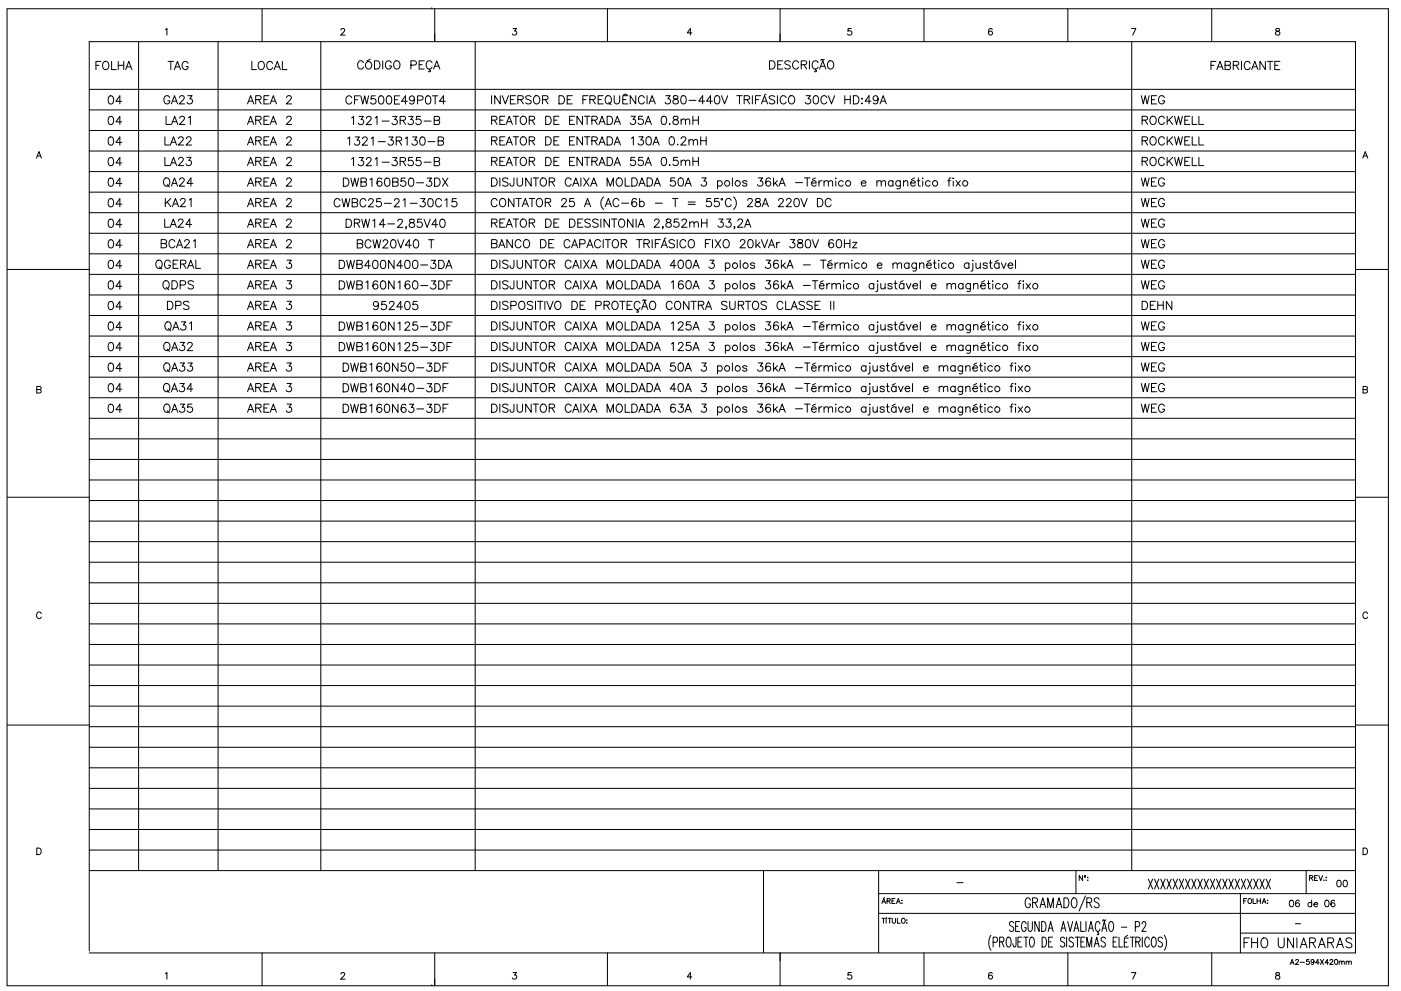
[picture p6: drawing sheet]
<svg xmlns="http://www.w3.org/2000/svg" width="594mm" height="420mm" viewBox="0 0 594 420" stroke-linecap="round" stroke-linejoin="round" font-family="sans-serif">
<!-- layer: 0 -->
<g fill="none" stroke="#000" stroke-width=".42">
<path d="M3 3.7h585.7v414.2h-585.7zM58.8 17.7v351.4M70.1 12.6l.7-.5v2.8M92.5 17.7v351.4M111.1 3.7v14M136 17.7v351.4M144.6 12.8l.2-.6 .8-.1 .6 .8-1.8 2h1.9M183.1 3.7h.1M184.3 3.7v14M201.5 17.7v351.4M217.5 12.1h1.5l-.8 1.1a.93 .93 0 0 1 .7 1.5 .93 .93 0 0 1-1.6-.3M257.6 3.7v14"/>
<path d="M293.4 13.9h-2l1.3-1.8v2.8M330.8 3.7v14M361 12.1h-1.3l-.2 1.2a.99 .99 0 0 1 1.5 0 .99 .99 0 0 1-.2 1.4 .99 .99 0 0 1-1.4-.3M391.8 3.7v14M420.8 12.5l-.2-.3a.89 .89 0 0 0-1.3 .4v1.9a.86 .86 0 0 0 1.4 .1 .86 .86 0 0 0-.4-1.4 .86 .86 0 0 0-1.1 .7M452.8 3.7v14M479.8 12.1h1.9l-1.4 2.8M479.9 17.7v351.4M513.8 3.7v14M541.1 12.2v.8l1.2 .4 .4 .5a.93 .93 0 0 1-.9 1 .93 .93 0 0 1-.9-1l1.7-1.1-.2-.6zM37.8 37.9h537M326.3 25.8h1.2a1.86 1.86 0 0 1 1.2 1.7 1.86 1.86 0 0 1-1.2 1.8h-1.2z"/>
<path d="M329.8 27.4h1.3M331.9 25.8h-2.1v3.5h2.1M335.1 26.3a1.31 1.31 0 0 0-1.3-.6 1.31 1.31 0 0 0-1 .9l.3 .5 1.7 .7 .3 1a1.52 1.52 0 0 1-2.3 0M338.6 26.6a1.29 1.29 0 0 0-1.5-.8 1.29 1.29 0 0 0-1 1.3v.8a1.29 1.29 0 0 0 1 1.4 1.29 1.29 0 0 0 1.5-.9M339.7 27.4l2-.1 .4-.5-.2-.7-.7-.3h-1.5v3.5M340.9 27.4l1.2 1.9M343.2 25.8v3.5M345.7 29.3v.5h.4l.1 .5h-.8M346.9 26.6a1.28 1.28 0 0 0-1.5-.8 1.28 1.28 0 0 0-1 1.3v.8a1.28 1.28 0 0 0 1 1.4 1.28 1.28 0 0 0 1.5-.9M347.5 29.3l1.4-3.5 1.3 3.5M348 28.1h1.7M348.2 25.3h.5"/>
<path d="M348.2 25.3l-.2 .3M349.5 25.1l-.3 .4-.5-.2M351.5 25.9a1.74 1.74 0 0 1 2.1 1.2 1.74 1.74 0 0 1-1.1 2.2 1.82 1.82 0 0 1-1.7-1.3 1.82 1.82 0 0 1 .7-2.1zM37.8 46.6h537M37.8 55.3h537M15.5 67.1l1-2.8 1.1 2.8M15.9 66.1h1.3M37.8 64h537M37.8 72.7h537M208.5 75.4h1.1a1.86 1.86 0 0 1 1.2 1.8 1.86 1.86 0 0 1-1.2 1.7h-1.1zM212 75.4v3.5M215.4 75.9a1.31 1.31 0 0 0-1.2-.5 1.31 1.31 0 0 0-1.1 .9l.3 .5 1.7 .6 .3 1a1.52 1.52 0 0 1-2.3 0"/>
<path d="M217.9 75.4l-.1 3.2-.5 .3-.7-.1-.3-1M219.3 75.4v2.5a1.18 1.18 0 0 0 1.1 1 1.18 1.18 0 0 0 1.2-1v-2.5M225.2 75.4v3.5l-2.3-3.5v3.5M226.1 75.4h2.3M227.2 75.4v3.5M229.4 75.9a1.29 1.29 0 0 1 1.5-.4 1.29 1.29 0 0 1 .8 1.3v.8a1.33 1.33 0 0 1-1.3 1.4 1.33 1.33 0 0 1-1.3-1.4zM232.9 77.1l2-.2 .3-.5-.2-.6-.6-.4h-1.5v3.5M234 77.1l1.2 1.8M242.2 76.3a1.28 1.28 0 0 0-1.5-.9 1.28 1.28 0 0 0-1 1.4v.8a1.28 1.28 0 0 0 1 1.3 1.28 1.28 0 0 0 1.5-.8M242.8 78.9l1.4-3.5 1.3 3.5M243.3 77.8h1.7M246.3 75.4v3.5"/>
<path d="M247.5 75.4l2.3 3.5M249.8 75.4l-2.3 3.5M250.5 78.9l1.3-3.5 1.3 3.5M251 77.8h1.6M257.4 78.9v-3.5l1.4 3.5 1.3-3.5v3.5M261.9 75.6a1.74 1.74 0 0 1 2.1 1.2 1.74 1.74 0 0 1-1.1 2.1 1.82 1.82 0 0 1-1.7-1.3 1.82 1.82 0 0 1 .7-2zM265.1 75.4v3.5h2M267.9 75.4h1.2a1.86 1.86 0 0 1 1.2 1.8 1.86 1.86 0 0 1-1.2 1.7h-1.2zM270.9 78.9l1.3-3.5 1.4 3.5M271.4 77.8h1.7M274.4 75.4h1.1a1.86 1.86 0 0 1 1.3 1.8 1.86 1.86 0 0 1-1.3 1.7h-1.1zM277.4 78.9l1.3-3.5 1.3 3.5"/>
<path d="M277.9 77.8h1.6M286.2 75.4h-1.7l-.2 1.5a1.23 1.23 0 0 1 1.9 0 1.23 1.23 0 0 1-.2 1.8 1.23 1.23 0 0 1-1.8-.4M288 75.6a1.15 1.15 0 0 1 1.7 .5 1.76 1.76 0 0 1-1.2 2.8 2.23 2.23 0 0 1-.5-3.3zM290.5 78.9l1.3-3.5 1.3 3.5M291 77.8h1.6M297.6 75.4h1.8l-.9 1.4a1.16 1.16 0 0 1 .8 1.8 1.16 1.16 0 0 1-2-.3M304.3 77.1a1.11 1.11 0 0 1 1.6-.2 1.11 1.11 0 0 1 0 1.7 1.11 1.11 0 0 1-1.6-.2M304.3 76.6v3.5M310.6 75.4v3.5M316.7 77.1a1.06 1.06 0 0 0-1.8 0l.5 .5 1.2 .3 .1 .5a1.06 1.06 0 0 1-1.8 0M321.5 75.4h1.9l-1 1.4a1.16 1.16 0 0 1 .8 1.8 1.16 1.16 0 0 1-2-.3M326.7 75.9a1 1 0 0 0-1-.5 1 1 0 0 0-.8 .7 2.03 2.03 0 0 0 .8 2.8 1.08 1.08 0 0 0 1.1-1 1.08 1.08 0 0 0-.9-1.1 1.08 1.08 0 0 0-1.2 1"/>
<path d="M328 75.4v3.5M328.7 77.6l1.1 1.3M329.7 76.6l-1.7 1.7M330.3 78.9l1.4-3.5 1.3 3.5M330.8 77.8h1.7M337.3 77.4h3M341.1 75.4h2.4M342.3 75.4v3.5M344.1 77.6h2a1.12 1.12 0 0 0-1.2-.9 1.12 1.12 0 0 0-1 1.1 1.12 1.12 0 0 0 1 1.1l1.2-.5M345.8 75.4l-1.4 .7M347.3 76.6v2.3M348.6 76.6a1.11 1.11 0 0 0-1.3 1"/>
<path d="M349.4 77.3l.9-.7 .8 .2 .2 2.1M349.4 76.6v2.3M351.3 77.3l.8-.7 .8 .2 .2 2.1M354.2 75.6h.4zM354.4 76.8v2.1M357.6 77.1a1.11 1.11 0 0 0-1.7-.2 1.11 1.11 0 0 0 0 1.7 1.11 1.11 0 0 0 1.7-.2M365.2 77.6h2a1.07 1.07 0 0 0-1.5-.9 1.07 1.07 0 0 0-.3 1.7 1.06 1.06 0 0 0 1.8 0M371.8 77.3l.9-.7 .8 .2 .2 2.1M371.8 76.6v2.3M373.7 77.3l.8-.7 .8 .2 .2 2.1M378.6 77.1a1.11 1.11 0 0 0-1.6-.2 1.11 1.11 0 0 0 0 1.7 1.11 1.11 0 0 0 1.6-.2M378.6 76.6v2.3"/>
<path d="M381.8 76.6v2.7a.91 .91 0 0 1-.5 .7 .91 .91 0 0 1-1-.1M381.8 77.1a1.11 1.11 0 0 0-1.6-.2 1.11 1.11 0 0 0 0 1.7 1.11 1.11 0 0 0 1.6-.2M383.1 77.3l.9-.7 .8 .2 .2 2.1M383.1 76.6v2.3M386.1 77.6h2a1.12 1.12 0 0 0-1.2-.9 1.12 1.12 0 0 0-1 1.1 1.12 1.12 0 0 0 1.1 1.1l1.1-.5M387.8 75.4l-1.3 .7M388.9 76.6h1.2M389.4 75.4v2.9l.2 .5 .7 .1M391.1 75.6h.3zM391.3 76.8v2.1M394.4 77.1a1.11 1.11 0 0 0-1.6-.2 1.11 1.11 0 0 0 0 1.7 1.11 1.11 0 0 0 1.6-.2M401.9 76.6h1.1"/>
<path d="M403.2 75.4l-.6 .2-.2 .5v2.8M404.2 75.4v.4zM404.2 76.8v2.1M405.4 76.6l1.8 2.3M407.2 76.6l-1.8 2.3M577.9 67.1l1-2.8 1.1 2.8M578.3 66.1h1.3M37.8 81.5h537M37.8 90.2h537M37.8 98.9h537M210.8 85a1.28 1.28 0 0 0-1.5-.9 1.28 1.28 0 0 0-1 1.4v.8a1.28 1.28 0 0 0 1 1.3 1.28 1.28 0 0 0 1.5-.8M212.1 84.6a1.28 1.28 0 0 1 1.5-.4 1.28 1.28 0 0 1 .8 1.3v.8a1.33 1.33 0 0 1-1.3 1.4 1.33 1.33 0 0 1-1.3-1.4z"/>
<path d="M217.9 84.1v3.5l-2.3-3.5v3.5M218.8 84.1h2.3M219.9 84.1v3.5M221.4 87.6l1.4-3.5 1.3 3.5M221.9 86.5h1.7M224.4 84.1h2.3M225.6 84.1v3.5M227.7 84.6a1.29 1.29 0 0 1 1.5-.4 1.29 1.29 0 0 1 .9 1.3v.8a1.33 1.33 0 0 1-1.4 1.4 1.33 1.33 0 0 1-1.3-1.4zM231.2 85.8l2-.1 .3-.6-.1-.6-.7-.4h-1.5v3.5M232.4 85.8l1.1 1.8M238.2 85l.6-.9 1.2 .4a1.08 1.08 0 0 1-.3 1.5l-1.7 1.6h2.4M243.3 84.1h-1.6l-.2 1.6a1.23 1.23 0 0 1 1.9-.1 1.23 1.23 0 0 1-.3 1.9 1.23 1.23 0 0 1-1.8-.5"/>
<path d="M247.8 87.6l1.3-3.5 1.4 3.5M248.3 86.5h1.7M256 83.5a3.6 3.6 0 0 0 0 5.3M256.6 87.6l1.3-3.5 1.4 3.5M257.1 86.5h1.7M262.4 85a1.28 1.28 0 0 0-1.4-.9 1.28 1.28 0 0 0-1.1 1.4v.8a1.28 1.28 0 0 0 1.1 1.3 1.28 1.28 0 0 0 1.4-.8M263.6 86.1h3M269.9 84.6a1.02 1.02 0 0 0-1.5-.3 2 2 0 0 0 .7 3.3 1.08 1.08 0 0 0 1-1.1 1.08 1.08 0 0 0-1.1-1 1.08 1.08 0 0 0-1.1 1M271.2 85.8a1.12 1.12 0 0 1 1.7-.2 1.12 1.12 0 0 1 0 1.7 1.12 1.12 0 0 1-1.7-.2M271.2 84.1v3.5M277.9 86.1h3M285.2 84.1h2.3"/>
<path d="M286.3 84.1v3.5M291.8 85.7h3M291.8 86.6h3M301.4 84.1h-1.6l-.2 1.6a1.23 1.23 0 0 1 1.9-.1 1.23 1.23 0 0 1-.3 1.9 1.23 1.23 0 0 1-1.8-.5M304.8 84.1h-1.7l-.2 1.6a1.23 1.23 0 0 1 1.9-.1 1.23 1.23 0 0 1-.2 1.9 1.23 1.23 0 0 1-1.8-.5M310.1 85a1.28 1.28 0 0 0-1.5-.9 1.28 1.28 0 0 0-1 1.4v.8a1.28 1.28 0 0 0 1 1.3 1.28 1.28 0 0 0 1.5-.8M311.1 83.5a3.6 3.6 0 0 1 0 5.3M317 85l.7-.9h.7l.6 .7-.5 1.2-1.6 1.6h2.3M320.5 84.3a.7 .7 0 0 0 .4 1.2 1.25 1.25 0 0 1 1.4 .5 1.25 1.25 0 0 1-.1 1.5l-1.2 .1a1 1 0 0 1-.8-1 1 1 0 0 1 1-.9l.7-.2a.71 .71 0 0 0 .3-1.2zM323.2 87.6l1.3-3.5 1.4 3.5M323.7 86.5h1.7M330.2 85l.6-.9 1.2 .4a1.08 1.08 0 0 1-.3 1.5l-1.7 1.6h2.3"/>
<path d="M333.5 85l.7-.9 1.1 .4a1.07 1.07 0 0 1-.3 1.5l-1.7 1.6h2.3M337.1 84.3a1.13 1.13 0 0 1 1.7 .5 1.76 1.76 0 0 1-1.2 2.8 2.23 2.23 0 0 1-.5-3.3zM339.6 84.1l1.4 3.5 1.3-3.5M346.6 84.1h1.2a1.86 1.86 0 0 1 1.2 1.8 1.86 1.86 0 0 1-1.2 1.7h-1.2zM352.4 85a1.28 1.28 0 0 0-1.4-.9 1.28 1.28 0 0 0-1.1 1.4v.8a1.28 1.28 0 0 0 1.1 1.3 1.28 1.28 0 0 0 1.4-.8M3 114.2h34.9M37.8 107.6h537M37.8 116.3h537M574.8 114.2h14M37.8 125.1h537M37.8 133.8h537M208.5 127.7h1.1a1.86 1.86 0 0 1 1.2 1.8 1.86 1.86 0 0 1-1.2 1.7h-1.1z"/>
<path d="M212 127.7v3.5M215.4 128.2a1.31 1.31 0 0 0-1.2-.5 1.31 1.31 0 0 0-1.1 .9l.3 .5 1.7 .6 .3 1a1.52 1.52 0 0 1-2.3 0M216.6 129.6h1.5a.91 .91 0 0 0 .9-.9 .91 .91 0 0 0-.9-1h-1.5v3.5M220.3 128.2a1.29 1.29 0 0 1 1.4-.4 1.29 1.29 0 0 1 .9 1.3v.8a1.33 1.33 0 0 1-1.3 1.4 1.33 1.33 0 0 1-1.4-1.4zM225.9 128.2a1.32 1.32 0 0 0-1.3-.5 1.32 1.32 0 0 0-1 .9l.3 .5 1.7 .6 .3 1a1.54 1.54 0 0 1-2.3 0M227.1 127.7v3.5M229.1 127.7v3.5M231 127.7v3.5M231.9 127.7l1.3 3.5 1.3-3.5M235.9 127.9a1.74 1.74 0 0 1 2.1 1.2 1.74 1.74 0 0 1-1.1 2.1 1.82 1.82 0 0 1-1.8-1.3 1.82 1.82 0 0 1 .8-2zM242.5 127.7h1.2a1.86 1.86 0 0 1 1.2 1.8 1.86 1.86 0 0 1-1.2 1.7h-1.2zM246 129.4h1.3"/>
<path d="M248.2 127.7h-2.2v3.5h2.2M252.6 129.6h1.5a.91 .91 0 0 0 .9-.9 .91 .91 0 0 0-.9-1h-1.5v3.5M256.1 129.4l2-.2 .3-.5-.1-.6-.7-.4h-1.5v3.5M257.3 129.4l1.1 1.8M260.1 127.9a1.74 1.74 0 0 1 2.1 1.2 1.74 1.74 0 0 1-1.1 2.1 1.82 1.82 0 0 1-1.7-1.3 1.82 1.82 0 0 1 .7-2zM263.9 127.7v3.5M265.9 129.4h1.3M268.1 127.7h-2.2v3.5h2.2M270.2 131.2v.5h.4l.1 .5h-.8M271.4 128.6a1.28 1.28 0 0 0-1.5-.9 1.28 1.28 0 0 0-1 1.4v.8a1.28 1.28 0 0 0 1 1.3 1.28 1.28 0 0 0 1.5-.8M272.1 131.2l1.3-3.5 1.3 3.5M272.6 130.1h1.6"/>
<path d="M276 127.9a1.74 1.74 0 0 1 2.1 1.2 1.74 1.74 0 0 1-1.1 2.1 1.82 1.82 0 0 1-1.7-1.3 1.82 1.82 0 0 1 .7-2zM285 128.6a1.28 1.28 0 0 0-1.5-.9 1.28 1.28 0 0 0-1 1.4v.8a1.28 1.28 0 0 0 1 1.3 1.28 1.28 0 0 0 1.5-.8M286.7 127.9a1.74 1.74 0 0 1 2.1 1.2 1.74 1.74 0 0 1-1.1 2.1 1.82 1.82 0 0 1-1.8-1.3 1.82 1.82 0 0 1 .8-2zM292.1 127.7v3.5l-2.3-3.5v3.5M294.1 127.7v3.5M296.1 129.4l2-.2 .4-.5-.2-.6-.7-.4h-1.5v3.5M297.3 129.4l1.2 1.8M299.1 131.2l1.3-3.5 1.4 3.5M299.6 130.1h1.7M308.3 128.2a1.32 1.32 0 0 0-1.3-.5 1.32 1.32 0 0 0-1.1 .9l.4 .5 1.6 .6 .4 1a1.54 1.54 0 0 1-2.4 0M309.4 127.7v2.5a1.17 1.17 0 0 0 1.2 1 1.17 1.17 0 0 0 1.1-1v-2.5M313.1 129.4l2-.2 .3-.5-.2-.6-.6-.4h-1.5v3.5"/>
<path d="M314.2 129.4l1.2 1.8M317.2 127.7v3.5M319.7 127.9a1.74 1.74 0 0 1 2.1 1.2 1.74 1.74 0 0 1-1.1 2.1 1.82 1.82 0 0 1-1.7-1.3 1.82 1.82 0 0 1 .7-2zM325 128.2a1.31 1.31 0 0 0-1.2-.5 1.31 1.31 0 0 0-1.1 .9l.3 .5 1.7 .6 .3 1a1.52 1.52 0 0 1-2.3 0M332 128.6a1.28 1.28 0 0 0-1.5-.9 1.28 1.28 0 0 0-1 1.4v.8a1.28 1.28 0 0 0 1 1.3 1.28 1.28 0 0 0 1.5-.8M333.2 127.7v3.5h1.9M335.5 131.2l1.3-3.5 1.3 3.5M336 130.1h1.6M341.1 128.2a1.32 1.32 0 0 0-1.2-.5 1.32 1.32 0 0 0-1.1 .9l.3 .5 1.7 .6 .3 1a1.54 1.54 0 0 1-2.3 0M344.4 128.2a1.32 1.32 0 0 0-1.2-.5 1.32 1.32 0 0 0-1.1 .9l.3 .5 1.7 .6 .3 1a1.54 1.54 0 0 1-2.3 0M345.6 129.4h1.3M347.8 127.7h-2.2v3.5h2.2"/>
<path d="M352.2 127.7v3.5M353.6 127.7v3.5M37.8 142.5h537M37.8 151.2h537M37.8 159.9h537M15.6 165.2l1.6-.2 .3-.6-.7-.6h-1.2v2.8l1.7-.2 .2-.7-.7-.5M37.8 168.6h537M37.8 177.3h537M208.5 162.6h1.1a1.86 1.86 0 0 1 1.2 1.7 1.86 1.86 0 0 1-1.2 1.8h-1.1zM212 162.6v3.5M215.4 163.1a1.31 1.31 0 0 0-1.2-.6 1.31 1.31 0 0 0-1.1 .9l.3 .5 1.7 .7a.82 .82 0 0 1 0 1.3 1.61 1.61 0 0 1-2-.3M217.9 162.6l-.1 3.2-.5 .3-.7-.2-.3-1"/>
<path d="M219.3 162.6v2.5a1.18 1.18 0 0 0 1.1 1 1.18 1.18 0 0 0 1.2-1v-2.5M225.2 162.6v3.5l-2.3-3.5v3.5M227.2 162.6v3.5M229.4 163.1a1.29 1.29 0 0 1 1.5-.5 1.29 1.29 0 0 1 .8 1.3v.9a1.33 1.33 0 0 1-1.3 1.3 1.33 1.33 0 0 1-1.3-1.3zM232.9 164.3l2-.2 .3-.5-.2-.7-.6-.3h-1.5v3.5M234 164.3l1.2 1.8M242.2 163.4a1.28 1.28 0 0 0-1.5-.8 1.28 1.28 0 0 0-1 1.3v.9a1.28 1.28 0 0 0 1 1.3 1.28 1.28 0 0 0 1.5-.8M242.8 166.1l1.4-3.5 1.3 3.5M243.3 164.9h1.7M246.3 162.6v3.5M247.5 162.6l2.3 3.5M249.8 162.6l-2.3 3.5"/>
<path d="M250.5 166.1l1.3-3.5 1.3 3.5M251 164.9h1.6M257.4 166.1v-3.5l1.4 3.5 1.3-3.5v3.5M261.6 163.1a1.28 1.28 0 0 1 1.5-.5 1.28 1.28 0 0 1 .8 1.3v.9a1.33 1.33 0 0 1-1.3 1.3 1.33 1.33 0 0 1-1.3-1.3zM265.1 162.6v3.5h2M267.9 162.6h1.2a1.86 1.86 0 0 1 1.2 1.7 1.86 1.86 0 0 1-1.2 1.8h-1.2zM270.9 166.1l1.3-3.5 1.4 3.5M271.4 164.9h1.7M274.4 162.6h1.1a1.86 1.86 0 0 1 1.3 1.7 1.86 1.86 0 0 1-1.3 1.8h-1.1zM277.4 166.1l1.3-3.5 1.3 3.5M277.9 164.9h1.6M286.7 164.9h-2.5l1.6-2.3v3.5"/>
<path d="M288 162.8a1.13 1.13 0 0 1 1.7 .5 1.75 1.75 0 0 1-1.2 2.8 2.22 2.22 0 0 1-.5-3.3zM290.5 166.1l1.3-3.5 1.3 3.5M291 164.9h1.6M297.6 162.6h1.8l-.9 1.3a1.16 1.16 0 0 1 .8 1.9 1.16 1.16 0 0 1-2-.4M304.3 164.3a1.11 1.11 0 0 1 1.6-.2 1.11 1.11 0 0 1 0 1.7 1.11 1.11 0 0 1-1.6-.2M304.3 163.8v3.4M310.6 162.6v3.5M316.7 164.3a1.06 1.06 0 0 0-1.8 0l.5 .5 1.2 .3 .1 .5a1.06 1.06 0 0 1-1.8 0M321.5 162.6h1.9l-1 1.3a1.16 1.16 0 0 1 .8 1.9 1.16 1.16 0 0 1-2-.4M326.7 163.1a1.02 1.02 0 0 0-1.5-.3 1.99 1.99 0 0 0 .7 3.3 1.08 1.08 0 0 0 .9-1.1 1.08 1.08 0 0 0-1-1.1 1.08 1.08 0 0 0-1.1 1M328 162.6v3.5M328.7 164.8l1.1 1.3"/>
<path d="M329.7 163.8l-1.7 1.6M330.3 166.1l1.4-3.5 1.3 3.5M330.8 164.9h1.7M337.3 164.6h3M342.3 162.6v3.5M344.1 164.8h2a1.07 1.07 0 0 0-1.5-.9 1.07 1.07 0 0 0-.3 1.7 1.06 1.06 0 0 0 1.8 0M345.8 162.6l-1.4 .7M347.3 163.8v2.3M348.6 163.8a1.13 1.13 0 0 0-1.3 1M349.4 164.4l.9-.6 .8 .1 .2 2.2M349.4 163.8v2.3M351.3 164.4l.8-.6 .8 .1 .2 2.2"/>
<path d="M354.4 162.6v.3zM354.4 163.9v2.2M357.6 164.3a1.11 1.11 0 0 0-1.7-.2 1.11 1.11 0 0 0 0 1.6 1.11 1.11 0 0 0 1.7-.1M367.2 164.3a1.11 1.11 0 0 0-1.6-.2 1.11 1.11 0 0 0 0 1.6 1.11 1.11 0 0 0 1.6-.1M367.2 163.8v2.3M368.9 162.6v.3zM368.9 163.9v2.7l-.2 .5-.7 .1M370.2 163.8l.1 2.1 .9 .2 .8-.7M372 163.8v2.3M375 164.3a1.05 1.05 0 0 0-1.8 0l.5 .5 1.1 .3 .2 .5a1.05 1.05 0 0 1-1.8 0M375.8 163.8h1.2M376.3 162.6v2.8l.2 .5 .7 .2"/>
<path d="M379.6 162.6l-1.3 .7M380 164.3a1.11 1.11 0 0 0-1.7-.2 1.11 1.11 0 0 0 0 1.6 1.11 1.11 0 0 0 1.7-.1M380 163.8v2.3M381 163.8l1 2.3 1-2.3M383.8 164.8h2a1.07 1.07 0 0 0-1.5-.9 1.07 1.07 0 0 0-.3 1.7 1.06 1.06 0 0 0 1.8 0M387 162.6v3.5M391.6 164.8h2a1.07 1.07 0 0 0-1.5-.9 1.07 1.07 0 0 0-.3 1.7 1.05 1.05 0 0 0 1.8 0M398.2 164.4l.9-.6 .8 .1 .2 2.2M398.2 163.8v2.3M400.1 164.4l.8-.6 .8 .1 .2 2.2M405 164.3a1.11 1.11 0 0 0-1.6-.2 1.11 1.11 0 0 0 0 1.7 1.11 1.11 0 0 0 1.6-.2M405 163.8v2.3"/>
<path d="M408.2 163.8v2.6a.92 .92 0 0 1-.5 .8 .92 .92 0 0 1-1-.1M408.2 164.3a1.11 1.11 0 0 0-1.6-.2 1.11 1.11 0 0 0 0 1.7 1.11 1.11 0 0 0 1.6-.2M409.5 164.4l.9-.6 .8 .1 .2 2.2M409.5 163.8v2.3M412.5 164.8h2a1.07 1.07 0 0 0-1.5-.9 1.07 1.07 0 0 0-.3 1.7 1.06 1.06 0 0 0 1.8 0M414.2 162.6l-1.4 .7M415.3 163.8h1.2M415.8 162.6v2.8l.2 .5 .7 .2M417.7 162.6v.3zM417.7 163.9v2.2M420.8 164.3a1.11 1.11 0 0 0-1.6-.2 1.11 1.11 0 0 0 0 1.6 1.11 1.11 0 0 0 1.6-.1M428.3 163.8h1.2"/>
<path d="M429.6 162.6l-.6 .2-.2 .5v2.8M430.6 162.6v.3zM430.6 163.9v2.2M431.8 163.8l1.8 2.3M433.6 163.8l-1.8 2.3M578 165.2l1.6-.2 .1-.9-1.7-.3v2.8l1.7-.2 .2-.7-.7-.5M37.8 186.1h537M37.8 194.8h537M3 210.8h34.9M37.8 203.5h537M37.8 212.2h537M574.8 210.8h14"/>
<path d="M37.8 220.9h537M37.8 229.6h537M37.8 238.4h537M37.8 247.1h537M37.8 255.8h537M17.5 260.1a1.02 1.02 0 0 0-1.1-.6 1.02 1.02 0 0 0-.9 1v.7a1.03 1.03 0 0 0 .8 1.1 1.03 1.03 0 0 0 1.2-.7M37.8 264.5h537M37.8 273.2h537M579.9 260.1a1.02 1.02 0 0 0-1.1-.6 1.02 1.02 0 0 0-.9 1v.7a1.03 1.03 0 0 0 .8 1.1 1.03 1.03 0 0 0 1.2-.7M37.8 282h537M37.8 290.7h537M37.8 299.4h537"/>
<path d="M3 307.4h34.9M37.8 308.1h537M37.8 316.8h537M574.8 307.4h14M37.8 325.5h537M37.8 334.3h537M15.6 359.5h.9a1.49 1.49 0 0 1 1 1.4 1.49 1.49 0 0 1-1 1.4h-.9zM37.8 343h537M37.8 351.7h537M578 359.5h.9a1.49 1.49 0 0 1 1 1.4 1.49 1.49 0 0 1-1 1.4h-.9zM37.8 369.1h537M37.8 360.4h537"/>
<path d="M323.8 369.1v34.8M372.6 378.9h202.2M372.6 369.1v34.8M526 378.9v25M553.9 369.1v9.8M372.6 387.2h202.2M526 395.6h48.8M37.8 403.2v-385.5h537v386.3h-537M70.1 412.9l.7-.6v2.8M111.1 404v13.9M144.6 413l.2-.5 .8-.2 .6 .8-1.8 2h1.9M183.1 417.9h.1"/>
<path d="M184.3 404v13.9M217.5 412.3h1.5l-.8 1.1a.93 .93 0 0 1 .7 1.5 .93 .93 0 0 1-1.6-.3M257.6 404v13.9M293.4 414.2h-2l1.3-1.9v2.8M330.8 404v13.9M361 412.3h-1.3l-.2 1.2a.99 .99 0 0 1 1.5 0 .99 .99 0 0 1-.2 1.5 .99 .99 0 0 1-1.4-.4M391.8 404v13.9M420.8 412.7l-.2-.2a.89 .89 0 0 0-1.3 .4v1.8a.86 .86 0 0 0 1.4 .1 .86 .86 0 0 0-.4-1.3 .86 .86 0 0 0-1.1 .7M452.8 404v13.9M479.8 412.3h1.9l-1.4 2.8M513.8 404v13.9M541.1 412.5v.8l1.2 .4 .4 .5a.93 .93 0 0 1-.9 1 .93 .93 0 0 1-.9-1l1.7-1.2-.2-.5z"/>
<circle cx="308.3" cy="77.7" r="1.15"/>
<circle cx="312.8" cy="77.7" r="1.15"/>
<circle cx="359.6" cy="77.7" r="1.15"/>
<circle cx="396.5" cy="77.7" r="1.15"/>
<circle cx="409.3" cy="77.7" r="1.15"/>
<circle cx="306.1" cy="84.5" r=".33"/>
<circle cx="308.3" cy="164.9" r="1.15"/>
<circle cx="312.8" cy="164.9" r="1.15"/>
<circle cx="359.6" cy="164.9" r="1.15"/>
<circle cx="422.9" cy="164.9" r="1.15"/>
<circle cx="435.7" cy="164.9" r="1.15"/>
</g>
<!-- layer: Texto capa -->
<g fill="none" stroke="#000" stroke-width=".42">
<path d="M456.2 369.1v9.8M459 371.2v2.1l-1.4-2.1v2.1M459.8 371.9h.5M460.3 379.9l-2.7 6.3M461.3 371.9h.1M461.3 373.1h.1M486.9 372.7l1.9 4.2M488.8 372.7l-1.9 4.2M489.6 372.7l1.8 4.2M491.4 372.7l-1.8 4.2M492.2 372.7l1.8 4.2M494 372.7l-1.8 4.2"/>
<path d="M494.8 372.7l1.9 4.2M496.7 372.7l-1.9 4.2M497.5 372.7l1.8 4.2M499.3 372.7l-1.8 4.2M500.1 372.7l1.8 4.2M501.9 372.7l-1.8 4.2M502.7 372.7l1.9 4.2M504.6 372.7l-1.9 4.2M505.3 372.7l1.9 4.2M507.2 372.7l-1.9 4.2M508 372.7l1.8 4.2M509.8 372.7l-1.8 4.2"/>
<path d="M510.6 372.7l1.8 4.2M512.4 372.7l-1.8 4.2M513.2 372.7l1.9 4.2M515.1 372.7l-1.9 4.2M515.9 372.7l1.8 4.2M517.7 372.7l-1.8 4.2M518.5 372.7l1.8 4.2M520.3 372.7l-1.8 4.2M521.1 372.7l1.9 4.2M523 372.7l-1.9 4.2M523.8 372.7l1.8 4.2M525.6 372.7l-1.8 4.2"/>
<path d="M526.4 372.7l1.8 4.2M528.2 372.7l-1.8 4.2M529 372.7l1.9 4.2M530.9 372.7l-1.9 4.2M531.6 372.7l1.9 4.2M533.5 372.7l-1.9 4.2M534.3 372.7l1.8 4.2M536.1 372.7l-1.8 4.2M536.9 372.7l1.8 4.2M538.7 372.7l-1.8 4.2M374 389.3h1.4M374.7 389.3v2.1"/>
<path d="M375.8 389.3v2.1M376 388.9l-.2 .2M376.5 389.3h1.4M377.2 389.3v2.1M378.3 389.3v1.5l.6 .6 .7-.3 .1-1.8M380.5 389.3v2.1h1.2M382.4 389.6l.2-.2a.94 .94 0 0 1 1.3 1 .94 .94 0 0 1-1.5 .7zM384.5 390h.1M384.5 391.2h.1M420.2 396.5a5.9 5.9 0 0 0 0 6.4M421.1 399.5h1.2l.7-.8a1.09 1.09 0 0 0-.7-1.4h-1.2v4.2M423.9 399.3l1.6-.2 .2-.6-.2-1-1.6-.2v4.2"/>
<path d="M424.8 399.3l.9 2.2M427.2 397.5l.2-.2a1.81 1.81 0 0 1 1.4 2.6l-.2 .6a.92 .92 0 0 1-.5 .9 .92 .92 0 0 1-.9-.1l-.6-1.4 .2-1.6zM429.9 391.3a.97 .97 0 0 0-1.6-.4 .97 .97 0 0 0 .3 1.6l1 .6 .3 1.2a.99 .99 0 0 1-1 .6 .99 .99 0 0 1-.9-.6M430.7 392.7h1M430.9 397.3v3.2l-.6 1-.6-.4-.2-1M431.6 399.3h1.1M432.4 390.7h-1.7v4.2h1.7M433.3 397.3h-1.7v4.2h1.7M434.1 397.3h1.9M435.1 397.3v4.2M435.1 391.7a.92 .92 0 0 0-.5-.8 .92 .92 0 0 0-.9 0 3.2 3.2 0 0 0 .2 4 1.13 1.13 0 0 0 1.2-1.6h-.6M435.9 390.7v3l.1 .6 .7 .6 .9-.6 .2-3.6"/>
<path d="M436.9 381.7a1.04 1.04 0 0 0-1.6-.8 2.93 2.93 0 0 0 .3 4 1.21 1.21 0 0 0 1.3-1.6h-.7M437 397.5l.3-.2a1.8 1.8 0 0 1 1.3 2.6l-.1 .6a.93 .93 0 0 1-.9 1 .93 .93 0 0 1-1-1l-.1-1.6zM437.8 382.7l1.8-.2 .3-.6-.3-1-1.8-.2v4.2M438.9 382.7l1 2.2M440.7 390.7v4.2l-1.9-4.2v4.2M441 384.9l1.2-4.2 1.2 4.2M441.4 383.5h1.5M441.7 390.7h.9a2.75 2.75 0 0 1 0 4.2h-.9zM441.9 397.3h.9a2.74 2.74 0 0 1 0 4.2h-.9zM444.3 384.9v-4.2l1.2 4.2 1.2-4.2v4.2M444.5 394.9l1-4.2 1.1 4.2M444.7 399.3h1"/>
<path d="M444.9 393.5h1.3M446.4 397.3h-1.7v4.2h1.7M447.9 384.9l1.2-4.2 1.2 4.2M448.3 383.5h1.5M449.9 394.9l1-4.2 1.1 4.2M450.3 393.5h1.3M451.1 380.7h1.1a2.56 2.56 0 0 1 0 4.2h-1.1zM451.5 397.9a.97 .97 0 0 0-1.6-.4 .97 .97 0 0 0 .3 1.6l1 .6 .3 1.2a.99 .99 0 0 1-.9 .6 .99 .99 0 0 1-.9-.6M452.3 397.3v4.2M452.7 390.7l1.1 4.2 1.1-4.2M454.9 380.9l.3-.2a1.83 1.83 0 0 1 1.5 2.6l-.2 .6a1.05 1.05 0 0 1-1 1 1.05 1.05 0 0 1-1.1-1l-.1-1.6zM455.2 397.9a.97 .97 0 0 0-1.6-.4 .97 .97 0 0 0 .3 1.6l1 .6 .3 1.2a.99 .99 0 0 1-.9 .6 .99 .99 0 0 1-1-.6"/>
<path d="M455.4 394.9l1-4.2 1.1 4.2M455.8 393.5h1.3M456 397.3h1.8M456.9 397.3v4.2M458.3 390.7v4.2h1.5M458.3 399.3h1.1M460.1 397.3h-1.8v4.2h1.8M460.5 390.7v4.2M460.9 382.7l1.8-.2 .3-.6-.3-1-1.8-.2v4.2M461.6 394.9l1-4.2 1.1 4.2M461.9 382.7l1.1 2.2M462 393.5h1.3"/>
<path d="M465.5 394.9l.4 1.2h-.7M466.1 381.3a1.05 1.05 0 0 0-1.4-.6 1.05 1.05 0 0 0-.6 1.4l1.4 .8a1.11 1.11 0 0 1 .3 1.8 1.11 1.11 0 0 1-1.8-.4M466.4 391.7a.92 .92 0 0 0-.5-.8 .92 .92 0 0 0-.9 0 3.2 3.2 0 0 0 .2 4 1 1 0 0 0 1.2-1M467.2 394.9l1.1-4.2 1 4.2M467.6 393.5h1.3M468.7 397.9a.97 .97 0 0 0-1.5-.4 .97 .97 0 0 0 .2 1.6l1.1 .6 .2 1.2a.99 .99 0 0 1-.9 .6 .99 .99 0 0 1-.9-.6M468.7 389.9l-.2 .5-.6-.4-.3 .5M470.6 390.9l.3-.2a1.83 1.83 0 0 1 1.3 2.6l-.1 .6a.92 .92 0 0 1-.5 .9 .92 .92 0 0 1-1-.1l-.5-1.4v-1zM472 399.3h1.1M473.7 397.3h-1.7v4.2h1.7M474.5 397.3v4.2h1.6M475.5 393.1h2.4"/>
<path d="M476.8 399.5h1M478.2 396.5l-1.2 .8M478.5 397.7h-1.7v3.8h1.7M479.2 397.3h1.9M480.2 397.3v4.2M481.4 392.9h1.2a1.2 1.2 0 0 0 .7-1.1 1.2 1.2 0 0 0-.7-1.1h-1.2v4.2M481.6 399.3l1.6-.2 .3-.6-.3-1-1.6-.2v4.2M482.5 399.3l1 2.2M484.3 391.7l.1-.6a.89 .89 0 0 1 1.3-.1 .89 .89 0 0 1 .1 1.3l-1.6 2.6h1.8M484.4 397.3v4.2M487.4 398.3a.93 .93 0 0 0-.9-1 .93 .93 0 0 0-.9 1v2.2a.93 .93 0 0 0 .9 1 .93 .93 0 0 0 .9-1M488.7 397.5l.3-.2a1.82 1.82 0 0 1 1.3 2.6l-.1 .6a.93 .93 0 0 1-1 1 .93 .93 0 0 1-.9-1l-.1-1.6z"/>
<path d="M492.9 397.9a.97 .97 0 0 0-1.5-.4 .97 .97 0 0 0 .2 1.6l1.1 .6 .2 1.2a.99 .99 0 0 1-.9 .6 .99 .99 0 0 1-.9-.6M493.7 396.5a5.9 5.9 0 0 1 0 6.4M460.8 401.5v-4.2l1.1 4.2 1-4.2v4.2M464 401.5l1-4.2 1.1 4.2M464.4 400.1h1.3"/>
<circle cx="460.1" cy="371.5" r=".29"/>
</g>
<text font-size="9.3" x="150.6" y="31.8">CÓDIGO PEÇA</text>
<g font-size="8.4">
<text x="207.4" y="116.1">DISJUNTOR CAIXA MOLDADA 400A 3 polos 36kA - Térmico e magnético ajustável</text>
<text x="207.4" y="124.9">DISJUNTOR CAIXA MOLDADA 160A 3 polos 36kA -Térmico ajustável e magnético fixo</text>
<text x="207.4" y="142.2">DISJUNTOR CAIXA MOLDADA 125A 3 polos 36kA -Térmico ajustável e magnético fixo</text>
<text x="207.4" y="151">DISJUNTOR CAIXA MOLDADA 125A 3 polos 36kA -Térmico ajustável e magnético fixo</text>
<text x="207.4" y="159.8">DISJUNTOR CAIXA MOLDADA 50A 3 polos 36kA -Térmico ajustável e magnético fixo</text>
<text x="207.4" y="177.1">DISJUNTOR CAIXA MOLDADA 63A 3 polos 36kA -Térmico ajustável e magnético fixo</text>
</g>
<g font-size="7.9">
<text x="207.4" y="45.5">INVERSOR DE FREQUÊNCIA 380-440V TRIFÁSICO 30CV HD:49A</text>
<text x="146" y="98.4">DRW14-2,85V40</text>
<text x="207.4" y="98.4">REATOR DE DESSINTONIA 2,852mH 33,2A</text>
<text x="526.7" y="403.2">FHO UNIARARAS</text>
</g>
<g font-size="7.5">
<text x="68.4" y="80.4">QA24</text>
<text x="207.4" y="106.2">BANCO DE CAPACITOR TRIFÁSICO FIXO 20kVAr 380V 60Hz</text>
<text x="65.3" y="115.4">QGERAL</text>
<text x="68.1" y="124.2">QDPS</text>
<text x="69.1" y="141.5">QA31</text>
<text x="68.4" y="150.3">QA32</text>
<text x="68.4" y="159.1">QA33</text>
<text x="68.4" y="167.6">QA34</text>
<text x="68.4" y="176.4">QA35</text>
</g>
<g font-size="7.1">
<text x="39.9" y="30.7">FOLHA</text>
<text x="70.2" y="30.7">TAG</text>
<text x="105.8" y="30.7">LOCAL</text>
<text x="512.6" y="30.7">FABRICANTE</text>
<text x="44.8" y="45.5">04</text>
<text x="68.8" y="45.2">GA23</text>
<text x="104.1" y="45.2">AREA 2</text>
<text x="145.7" y="45.5">CFW500E49P0T4</text>
<text x="483" y="45.2">WEG</text>
<text x="44.8" y="54">04</text>
<text x="69.5" y="54">LA21</text>
<text x="104.1" y="54">AREA 2</text>
<text x="148.2" y="54">1321-3R35-B</text>
<text x="207.4" y="54">REATOR DE ENTRADA 35A 0.8mH</text>
<text x="483.3" y="54">ROCKWELL</text>
<text x="44.8" y="62.8">04</text>
<text x="69.1" y="62.8">LA22</text>
<text x="104.1" y="62.8">AREA 2</text>
<text x="146.4" y="62.8">1321-3R130-B</text>
<text x="207.4" y="62.8">REATOR DE ENTRADA 130A 0.2mH</text>
<text x="483.3" y="62.8">ROCKWELL</text>
<text x="44.8" y="71.6">04</text>
<text x="69.1" y="71.6">LA23</text>
<text x="104.1" y="71.6">AREA 2</text>
<text x="148.2" y="71.6">1321-3R55-B</text>
<text x="207.4" y="71.6">REATOR DE ENTRADA 55A 0.5mH</text>
<text x="483.3" y="71.6">ROCKWELL</text>
<text x="104.1" y="80.1">AREA 2</text>
<text x="483" y="80.1">WEG</text>
<text x="44.8" y="88.9">04</text>
<text x="69.1" y="88.9">KA21</text>
<text x="104.1" y="88.9">AREA 2</text>
<text x="140.8" y="88.9">CWBC25-21-30C15</text>
<text x="483" y="88.9">WEG</text>
<text x="44.8" y="97.7">04</text>
<text x="68.8" y="97.7">LA24</text>
<text x="104.1" y="97.7">AREA 2</text>
<text x="483" y="97.7">WEG</text>
<text x="44.8" y="106.5">04</text>
<text x="67.4" y="106.2">BCA21</text>
<text x="104.1" y="106.2">AREA 2</text>
<text x="150.6" y="106.5">BCW20V40 T</text>
<text x="483" y="106.2">WEG</text>
<text x="44.8" y="115">04</text>
<text x="104.1" y="115">AREA 3</text>
<text x="142.9" y="115">DWB400N400-3DA</text>
<text x="483" y="115">WEG</text>
<text x="44.8" y="123.8">04</text>
<text x="104.1" y="123.8">AREA 3</text>
<text x="142.9" y="123.8">DWB160N160-3DF</text>
<text x="483" y="123.8">WEG</text>
<text x="44.8" y="132.6">04</text>
<text x="157.3" y="132.6">952405</text>
<text x="44.8" y="141.1">04</text>
<text x="104.1" y="141.1">AREA 3</text>
<text x="142.9" y="141.1">DWB160N125-3DF</text>
<text x="483" y="141.1">WEG</text>
<text x="44.8" y="149.9">04</text>
<text x="104.1" y="149.9">AREA 3</text>
<text x="142.9" y="149.9">DWB160N125-3DF</text>
<text x="483" y="149.9">WEG</text>
<text x="44.8" y="158.8">04</text>
<text x="104.1" y="158.8">AREA 3</text>
<text x="144.6" y="158.8">DWB160N50-3DF</text>
<text x="483" y="158.8">WEG</text>
<text x="104.1" y="167.2">AREA 3</text>
<text x="483" y="167.2">WEG</text>
<text x="44.8" y="176">04</text>
<text x="104.1" y="176">AREA 3</text>
<text x="144.6" y="176">DWB160N63-3DF</text>
<text x="483" y="176">WEG</text>
</g>
<g font-size="6.6">
<text x="44.8" y="80.1">04</text>
<text x="144.6" y="80.1">DWB160B50-3DX</text>
<text x="70.2" y="132.3">DPS</text>
<text x="104.1" y="132.3">AREA 3</text>
<text x="483.3" y="132.3">DEHN</text>
<text x="44.8" y="167.2">04</text>
<text x="144.6" y="167.2">DWB160N40-3DF</text>
</g>
<g font-size="6.2">
<text x="565.9" y="377.1">00</text>
<text x="545.7" y="385.6">06</text>
<text x="553.9" y="385.6">de</text>
<text x="560.9" y="385.6">06</text>
</g>
<text font-size="5.7" x="373.2" y="384.2">ÁREA:</text>
<g font-size="5.3">
<text x="554.2" y="374.6">REV.:</text>
<text x="526.3" y="384.2">FOLHA:</text>
<text x="546.1" y="410.3">A2-594X420mm</text>
</g>
<g font-size="2.6">
<text x="405" y="375.4">-</text>
<text x="548.6" y="393">-</text>
</g>
</svg>
